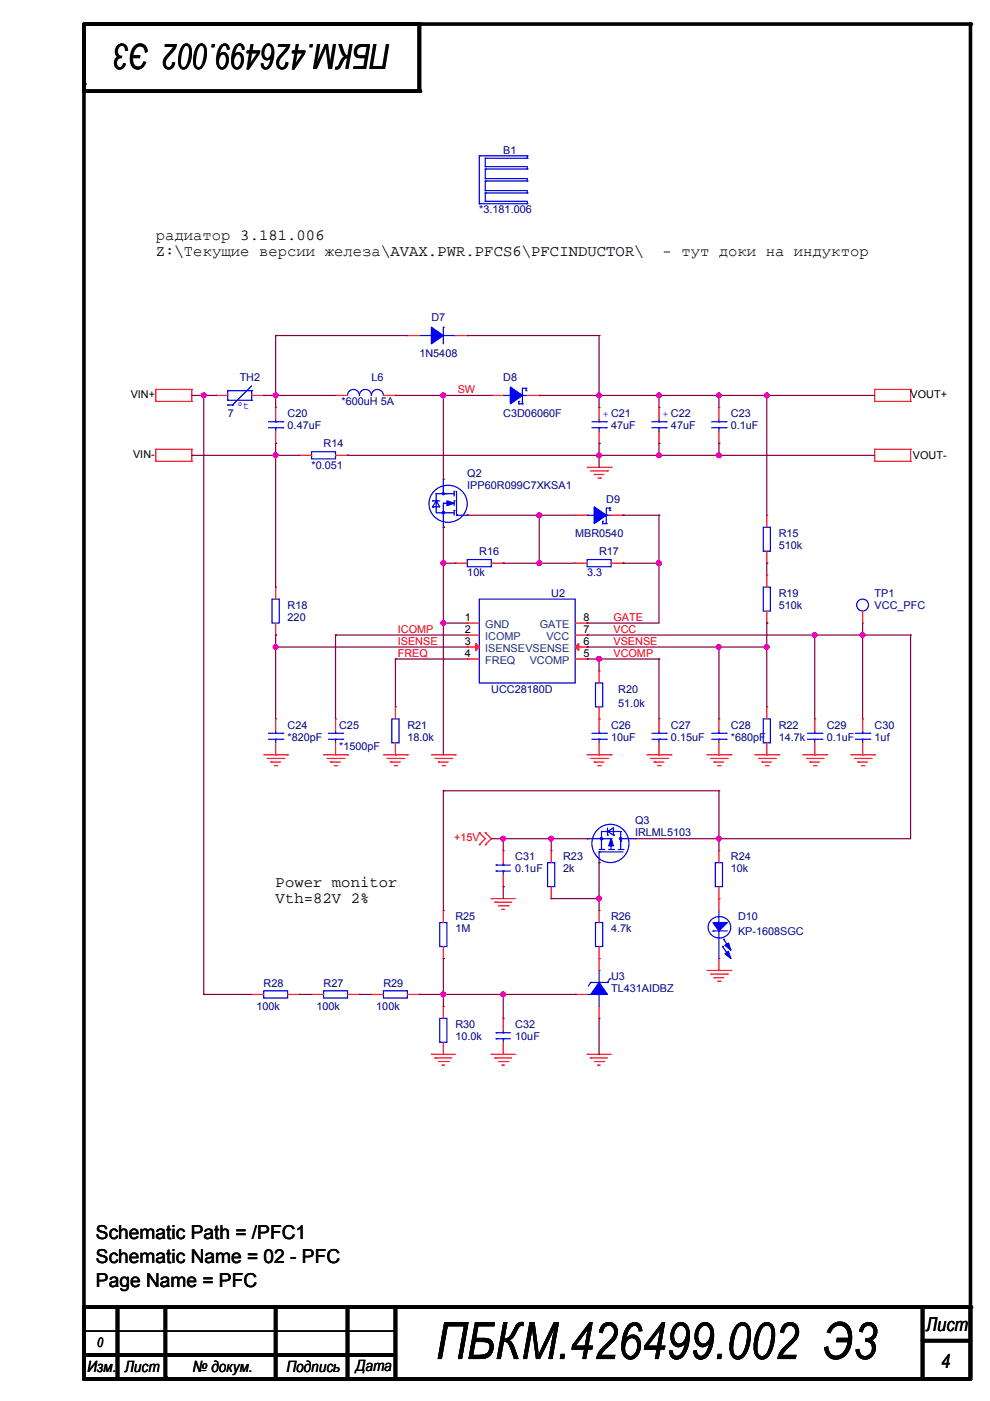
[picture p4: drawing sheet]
<svg xmlns="http://www.w3.org/2000/svg" width="210mm" height="297mm" viewBox="0 0 210 297" stroke-linecap="round" stroke-linejoin="round" font-family="sans-serif">
<path d="M17.8 5.1h188v287.3h-188v-287M88.9 5.1v14.2h-71.1M18.1 277.1h187.7M24.9 277.1v15.3M35.1 277.1v15M58.4 277.1v15.3M73.7 277.1v15.3M83.8 277.1v15.3M195.6 277.1v15.3M17.8 287.3h66M195.6 284.2h10.2" fill="none" stroke="#000" stroke-width=".76"/>
<g fill="#000">
<circle cx="17.8" cy="17.8" r=".38"/>
<circle cx="17.8" cy="19.3" r=".38"/>
<circle cx="88.9" cy="5.1" r=".38"/>
<circle cx="88.9" cy="19.3" r=".38"/>
<circle cx="205.8" cy="5.1" r=".38"/>
<circle cx="17.8" cy="277.1" r=".38"/>
<circle cx="18.1" cy="277.1" r=".38"/>
<circle cx="205.8" cy="277.1" r=".38"/>
<circle cx="17.8" cy="287.3" r=".38"/>
<circle cx="17.8" cy="292.4" r=".38"/>
<circle cx="24.9" cy="292.4" r=".38"/>
<circle cx="35.1" cy="292.1" r=".38"/>
<circle cx="58.4" cy="292.4" r=".38"/>
<circle cx="73.7" cy="292.4" r=".38"/>
<circle cx="83.8" cy="292.4" r=".38"/>
<circle cx="195.6" cy="284.2" r=".38"/>
<circle cx="195.6" cy="292.4" r=".38"/>
</g>
<g fill="none" stroke="#f00" stroke-width=".25">
<path d="M33 85.1h.1M33 82.6h.1M33 97.8h.1M33 95.3h.1M33 82.6h7.7M33 85.1h7.7M33 82.6v2.5M33 95.3v2.5M33 97.8h7.7M33 95.3h7.7M40.7 82.6h.1M40.7 85.1h.1"/>
<path d="M40.7 95.3h.1M40.7 97.8h.1M40.7 82.6v2.5M40.7 95.3v2.5M124.5 99.1h5.1M125.2 99.8h3.6M128.8 99.8h.1M129.6 99.1h.1M185.4 85.1h.1M185.4 82.6h.1M185.4 97.8h.1M185.4 95.3h.1"/>
<path d="M185.4 82.6h7.7M185.4 85.1h7.7M185.4 82.6v2.5M185.4 95.3v2.5M185.4 97.8h7.7M185.4 95.3h7.7M193.1 82.6h.1M193.1 85.1h.1M193.1 95.3h.1M193.1 97.8h.1M193.1 82.6v2.5M193.1 95.3v2.5"/>
<path d="M126 100.6h.1M126 100.6h2M126.8 101.4h.5M127.3 101.4h.1M55.9 160h5.1M56.7 160.8h3.5M57.4 161.6h.1M57.4 161.6h2.1M58.2 162.3h.5M58.7 162.3h.1M60.2 160.8h.1M61 160h.1"/>
<path d="M68.6 160h5.1M69.4 160.8h3.5M70.1 161.6h.1M70.1 161.6h2.1M70.9 162.3h.5M71.4 162.3h.1M72.9 160.8h.1M73.7 160h.1M81.3 160h5.1M82.1 160.8h3.5M82.8 161.6h.1M82.8 161.6h2.1"/>
<path d="M83.6 162.3h.5M84.1 162.3h.1M85.6 160.8h.1M86.4 160h.1M91.5 160h5M92.2 160.8h3.6M93 161.6h.1M93 161.6h2M93.7 162.3h.6M94.3 162.3h.1M95.8 160.8h.1M96.5 160h.1"/>
<path d="M101.6 176.6h.1M101.6 179.1h.1M101.6 176.6l1.3 1.2-1.3 1.3M102.9 179.1h.1M102.9 176.6h.1M102.9 176.6l1.3 1.2-1.3 1.3M124.5 160h5.1M125.2 160.8h3.6M126 161.6h.1M126 161.6h2M126.8 162.3h.5M127.3 162.3h.1"/>
<path d="M128.8 160.8h.1M129.6 160h.1M137.2 160h5.1M137.9 160.8h3.6M138.7 161.6h.1M138.7 161.6h2M139.5 162.3h.5M140 162.3h.1M141.5 160.8h.1M142.3 160h.1M149.9 160h5.1M150.6 160.8h3.6"/>
<path d="M151.4 161.6h.1M151.4 161.6h2M152.2 162.3h.5M152.7 162.3h.1M154.2 160.8h.1M155 160h.1M160 160h5.1M160.8 160.8h3.6M161.6 161.6h.1M161.6 161.6h2M162.3 162.3h.5M162.8 162.3h.1"/>
<path d="M164.4 160.8h.1M165.1 160h.1M170.2 160h5.1M171 160.8h3.5M171.7 161.6h.1M171.7 161.6h2.1M172.5 162.3h.5M173 162.3h.1M174.5 160.8h.1M175.3 160h.1M180.4 160h5M181.1 160.8h3.6"/>
<path d="M181.9 161.6h.1M181.9 161.6h2M182.6 162.3h.6M183.2 162.3h.1M184.7 160.8h.1M185.4 160h.1M104.2 190.5h.1M104.2 190.5h5M104.9 191.3h.1M104.9 191.3h3.6M105.7 192h2M106.4 192.8h.1"/>
<path d="M106.4 192.8h.6M107.7 192h.1M149.9 205.8h5.1M150.6 206.5h3.6M151.4 207.3h.1M151.4 207.3h2M152.2 208h.5M152.7 208h.1M154.2 206.5h.1M155 205.8h.1M91.5 223.5h.1M91.5 223.5h5"/>
<path d="M92.2 224.3h.1M92.2 224.3h3.6M93 225.1h2M93.7 225.8h.1M93.7 225.8h.6M95 225.1h.1M104.2 223.5h.1M104.2 223.5h5M104.9 224.3h.1M104.9 224.3h3.6M105.7 225.1h2M106.4 225.8h.1"/>
<path d="M106.4 225.8h.6M107.7 225.1h.1M124.5 223.5h.1M124.5 223.5h5.1M125.2 224.3h.1M125.2 224.3h3.6M126 225.1h2M126.8 225.8h.1M126.8 225.8h.5M128 225.1h.1"/>
</g>
<path d="M17.8 277.9h.1M17.8 277.4v.5M17.8 282.2h.1M17.8 282.2h66" fill="none" stroke="#000" stroke-width=".25"/>
<g fill="none" stroke="#00f" stroke-width=".25">
<path d="M124.5 177.8h.1M124.5 177.8h5.1M126.6 176a4 4 0 0 1 5.6 0 4 4 0 0 1 0 5.6 4 4 0 0 1-5.6 .1 4.2 4.2 0 0 1 0-5.7zM127.5 177.8h.1M127.5 177.8v2.3M127.8 177.8h.1M128.8 176.3h-1.3v1.5M129.6 178.3h.1M129.6 177.8h.1M129.6 177.8v2.3M130.1 176.3h1.5M131.6 178.3h.1"/>
<path d="M131.6 177.8h.1M131.6 176.3h.1M131.6 176.3v3.8M131.6 177.8h3M127 180.6h.1M127 180.6v2.3M127 180.6h5.1M131.1 180.1h1M132.1 180.1h.1"/>
</g>
<circle cx="131.6" cy="177.8" r=".24" fill="#00f"/>
<circle cx="131.6" cy="177.8" r=".24" fill="none" stroke="#00f" stroke-width=".25"/>
<circle cx="127.5" cy="177.8" r=".24" fill="#00f"/>
<g fill="none" stroke="#00f" stroke-width=".25">
<path d="M127 180.1h1M128 180.1h.1M129.1 180.1h1M130.1 180.1h.1"/>
<circle cx="127.5" cy="177.8" r=".24"/>
</g>
<path d="M129.6 177.8l.5 1.5h-1z" fill-rule="evenodd" fill="#00f"/>
<g fill="none" stroke="#00f" stroke-width=".25">
<path d="M138.2 90.7h3M138.2 89.4h3M139.7 89.4h.1M139.7 90.7h.1M139.7 88.9v.5M139.7 90.7v.8M141.2 90.7h.1M141.2 89.4h.1M83.1 152.4h1.5v5.1h-1.5zM181.4 156.7h3M181.4 155.5h3M182.9 155.5h.1"/>
<path d="M182.9 156.7h.1M182.9 155v.5M182.9 156.7v.8M184.4 156.7h.1M184.4 155.5h.1M128.8 176.3h.1M128.8 177.1h.1M128.8 176.3h1.3M128.8 176.3l1.3-.8v1.6M128.8 176.3l1.3 .8M128.8 175.5v1.6M129.6 177.8l.5 1.5h-1z"/>
<path d="M130.1 177.1h.1M125.2 208.3h3.6M127 210.8h.1M127 205.8h.1M127 205.8v2.5M127 210.8v2.6M128.8 208.3h.1"/>
</g>
<g fill="none" stroke="#f00" stroke-width=".25">
<path d="M139.7 86.4h.1M139.7 94h.1M139.7 86.4v2.5M139.7 91.5v2.5M83.8 149.9h.1M83.8 149.9v2.5M83.8 157.5v2.5M182.9 152.4h.1M182.9 152.4v2.6M182.9 157.5v2.5M83.8 160h.1M124.5 177.8h.1"/>
<path d="M134.6 177.8h.1M182.9 160h.1M127 182.9h.1"/>
</g>
<path d="M127 208.3l1.8 2.5h-3.6z" fill-rule="evenodd" fill="#00f"/>
<g fill="none" stroke="#00f" stroke-width=".25">
<path d="M101.6 33h.1M101.6 33h10.2M101.6 33v10.2M102.9 33.5h.1M102.9 35.3h.1M102.9 37.9h.1M102.9 38.4h.1M102.9 35.8h.1M102.9 35.3h8.9v.5M102.9 37.9h8.9v.5M102.9 33.5h8.9M102.9 33.5v1.8"/>
<path d="M102.9 35.8v2.1M102.9 38.4v2M102.9 38.4h8.9M102.9 35.8h8.9M111.8 33h.1M111.8 33.5h.1M111.8 35.8h.1M111.8 38.4h.1M111.8 33v.5M101.6 43.2h.1M101.6 43.2h10.2M102.9 42.7h.1"/>
<path d="M102.9 40.4h.1M102.9 40.9h.1M102.9 40.4h8.9v.5M102.9 42.7h8.9v.5M102.9 40.9v1.8M102.9 40.9h8.9M111.8 40.9h.1M111.8 43.2h.1M48.3 82.8h.1M48.3 84.9h.1M48.3 85.9h.1M48.3 82.8v2.1"/>
<path d="M48.3 82.8h5.1M48.3 84.9h5.1M48.3 85.9h1M49.3 85.9h.1M53.4 82.8h.1M53.4 84.9h.1M53.4 82.8v2.1M53.4 81.8l-4.1 4.1M125.5 90.7h3M125.5 89.4h3M127 89.4h.1M127 90.7h.1"/>
<path d="M127 88.9v.5M127 90.7v.8M128.5 90.7h.1M128.5 89.4h.1M92.1 104a4 4 0 0 1 6.4 .8 4 4 0 0 1-2.7 5.9 3.9 3.9 0 0 1-4.3-2 3.9 3.9 0 0 1 .6-4.7zM94 108.7h.1M94 111.8h.1M94 104.7h.1M94 106.7h.1M94 108.5h.1M94 108.7h2.3M94 106.7h2.3"/>
<path d="M94 101.6v3.1M94 106.7v5.1M94.5 106.7h.1M94.5 104.7h.1M94.5 104.7h1.8M96.8 109.2h.1M96.8 109.2h2.3M96.8 104.2v5M99.1 118.6h5.1v1.6h-5.1zM161.8 111.8h1.5v5.1h-1.5zM56.9 156.7h3.1M56.9 155.5h3.1"/>
<path d="M58.4 155.5h.1M58.4 156.7h.1M58.4 155v.5M58.4 156.7v.8M60 156.7h.1M60 155.5h.1M125.5 156.7h3M125.5 155.5h3M127 155.5h.1M127 156.7h.1M127 155v.5M127 156.7v.8"/>
<path d="M128.5 156.7h.1M128.5 155.5h.1M150.9 156.7h3M150.9 155.5h3M152.4 155.5h.1M152.4 156.7h.1M152.4 155v.5M152.4 156.7v.8M153.9 156.7h.1M153.9 155.5h.1M171.2 156.7h3.1M171.2 155.5h3.1"/>
<path d="M172.7 155.5h.1M172.7 156.7h.1M172.7 155v.5M172.7 156.7v.8M174.3 156.7h.1M174.3 155.5h.1M93.2 195.6h1.6v5.1h-1.6zM116.1 182.9h1.5v5.1h-1.5zM151.7 182.9h1.5v5.1h-1.5zM55.9 210.1h5.1v1.5h-5.1zM81.3 210.1h5.1v1.5h-5.1zM93.2 215.9h1.6v5.1h-1.6z"/>
<path d="M124.5 210.8h.7M125.2 208.3h.1M125.2 210.8h.1M125.2 208.3l-.5 .8M127 208.3l1.8 2.5h-3.6zM129.3 207.5h.1M129.3 207.5l-.5 .8"/>
</g>
<g fill="none" stroke="#f00" stroke-width=".25">
<path d="M45.7 83.8h.1M45.7 83.8h2.6M53.4 83.8h2.5M55.9 83.8h.1M127 86.4h.1M127 94h.1M127 86.4v2.5M127 91.5v2.5M96.5 119.4h.1M96.5 119.4h2.6M104.2 119.4h2.5M106.7 119.4h.1"/>
<path d="M162.6 119.4h.1M162.6 109.2h.1M162.6 109.2v2.6M162.6 116.9v2.5M58.4 152.4h.1M58.4 152.4v2.6M58.4 157.5v2.5M127 152.4h.1M127 152.4v2.6M127 157.5v2.5M152.4 152.4h.1M152.4 152.4v2.6"/>
<path d="M152.4 157.5v2.5M172.7 152.4h.1M172.7 152.4v2.6M172.7 157.5v2.5M58.4 160h.1M127 160h.1M152.4 160h.1M172.7 160h.1M94 193.1h.1M94 193.1v2.5M116.9 190.5h.1M116.9 180.4h.1"/>
<path d="M116.9 180.4v2.5M116.9 188v2.5M152.4 190.5h.1M152.4 180.4h.1M152.4 180.4v2.5M152.4 188v2.5M53.4 210.8h.1M53.4 210.8h2.5M61 210.8h2.5M63.5 210.8h.1M78.8 210.8h.1M78.8 210.8h2.5"/>
<path d="M86.4 210.8h2.5M88.9 210.8h.1M94 213.4h.1M94 203.2h.1M94 200.7v2.5M94 213.4v2.5M121.9 210.8h.1M121.9 210.8h2.6M127 215.9h.1M127 203.2h.1M127 203.2v2.6M127 213.4v2.5"/>
<path d="M94 223.5h.1M94 221v2.5"/>
</g>
<path d="M94.8 106.2l1.5 .5-1.5 .5z" fill-rule="evenodd" fill="#00f"/>
<g fill="none" stroke="#00f" stroke-width=".25">
<path d="M91.7 106.2h.1M91.7 107.5h.1M91.7 106.2h1.5M92.5 106.2h.1M92.5 104.7v4h1.5M92.5 104.7h.1M92.5 106.2l.7 1.3h-1.5M92.5 106.2l-.8 1.3M92.5 104.7h2M94.5 104.7h.1M94.8 106.2l1.5 .5-1.5 .5zM96.3 104.2h.1"/>
<path d="M96.3 104.2v1"/>
</g>
<circle cx="94" cy="104.7" r=".24" fill="#00f"/>
<circle cx="94" cy="104.7" r=".24" fill="none" stroke="#00f" stroke-width=".25"/>
<circle cx="94" cy="108.7" r=".24" fill="#00f"/>
<g fill="none" stroke="#00f" stroke-width=".25">
<path d="M56.9 90.7h3.1M56.9 89.4h3.1M58.4 89.4h.1M58.4 90.7h.1M58.4 88.9v.5M58.4 90.7v.8M60 90.7h.1M60 89.4h.1M106.7 83.8h.1M106.7 83.8h5.1M108.2 85.4h.1M110.8 83.8h.1"/>
<path d="M110.8 85.6h.1M110.8 83.8l-2.6-1.5v3.1M110.8 83.8l-2.6 1.6M110.8 82.3v3.3M96.3 108.2h.1M96.3 106.2h.1M96.3 106.2v1M96.3 108.2v1"/>
<circle cx="94" cy="108.7" r=".24"/>
</g>
<path d="M58.4 86.4h.1M58.4 94h.1M58.4 86.4v2.5M58.4 91.5v2.5M94 111.8h.1M94 101.6h.1M99.1 109.2h.1" fill="none" stroke="#f00" stroke-width=".25"/>
<path d="M108.2 82.1l2.6 1.7-2.6 1.8z" fill-rule="evenodd" fill="#00f"/>
<path d="M108.2 82.1l2.6 1.7-2.6 1.8zM110 85.6h.1M110 85.1h.1M110 85.6h.8M110 85.1v.5M110.8 82.3h.7M111.5 82.3h.1M111.5 82.8h.1M111.5 82.3v.5M57.7 127h1.5v5.1h-1.5zM101.6 127h20.3v17.8h-20.3z" fill="none" stroke="#00f" stroke-width=".25"/>
<path d="M104.2 83.8h.1M104.2 83.8h2.5M111.8 83.8h2.5M114.3 83.8h.1M58.4 124.5h.1M58.4 134.6h.1M58.4 124.5v2.5M58.4 132.1v2.5M99.1 132.1h.1M99.1 134.6h.1M99.1 132.1h2.5M99.1 134.6h2.5" fill="none" stroke="#f00" stroke-width=".25"/>
<path d="M100.9 136.4l.7 .8-.7 .7z" fill="#f00"/>
<path d="M99.1 137.2h.1M99.1 139.7h.1M99.1 137.2h2.5M99.1 139.7h2.5M100.9 136.4l.7 .8-.7 .7zM121.9 132.1h2.6M121.9 134.6h2.6M124.5 132.1h.1M124.5 134.6h.1" fill="none" stroke="#f00" stroke-width=".25"/>
<path d="M121.9 137.2l.8-.8v1.5z" fill="#f00"/>
<path d="M121.9 137.2l.8-.8v1.5zM121.9 137.2h2.6M121.9 139.7h2.6M124.5 137.2h.1M124.5 139.7h.1" fill="none" stroke="#f00" stroke-width=".25"/>
<path d="M151.2 195.6h3l-1.8 1.8z" fill="#00f"/>
<path d="M151.2 195.6h3l-1.8 1.8zM151.2 197.4h.1M151.2 197.4h3M152.4 195.6h.1M152.4 193.1v2.5M152.4 197.4v5.8M152.4 203.2h.1" fill="none" stroke="#00f" stroke-width=".25"/>
<path d="M153.7 200.4l.8-.5 .5 1.5z" fill="#00f"/>
<path d="M153.7 200.4l.8-.5 .5 1.5z" fill="none" stroke="#00f" stroke-width=".25"/>
<path d="M153.7 202.2l.8-.5 .5 1.5z" fill="#00f"/>
<g fill="none" stroke="#00f" stroke-width=".25">
<path d="M66.1 95.8h5v1.5h-5zM73.7 83.8a1.27 1.27 0 0 1 1.3-1.2 1.27 1.27 0 0 1 1.2 1.2 1.26 1.26 0 0 1 1.3-1.2 1.26 1.26 0 0 1 1.2 1.2M78.8 83.8a1.26 1.26 0 0 1 1.2-1.2 1.26 1.26 0 0 1 1.3 1.2M124.5 118.6h5.1v1.6h-5.1zM124.5 109.2h.1M124.5 109.2h5.1M126 110.8h.1M128.5 109.2h.1M128.5 111h.1M128.5 109.2l-2.5-1.5v3.1M128.5 109.2l-2.5 1.6M128.5 107.7v3.3"/>
<path d="M161.8 124.5h1.5v5.1h-1.5zM69.6 156.7h3.1M69.6 155.5h3.1M71.1 155.5h.1M71.1 156.7h.1M71.1 155v.5M71.1 156.7v.8M72.7 156.7h.1M72.7 155.5h.1M138.2 156.7h3M138.2 155.5h3M139.7 155.5h.1"/>
<path d="M139.7 156.7h.1M139.7 155v.5M139.7 156.7v.8M141.2 156.7h.1M141.2 155.5h.1M161.8 152.4h1.5v5.1h-1.5zM105.2 184.7h.1M105.2 183.4h.1M105.2 184.7h3M105.2 183.4h3M106.7 183.4h.1M106.7 184.7h.1"/>
<path d="M106.7 182.9v.5M106.7 184.7v.7M126.3 195.6h1.5v5.1h-1.5zM150.7 195.2a2.33 2.33 0 0 1 3.8 .1 2.33 2.33 0 0 1-1.4 3.5 2.3 2.3 0 0 1-2.5-.9 2.3 2.3 0 0 1 .1-2.7zM153.4 199.2h.1M153.4 199.2l1.6 2.2M68.6 210.1h5.1v1.5h-5.1zM153.2 200.7h.1M153.2 200.7l1.8 2.5M153.7 202.2l.8-.5 .5 1.5z"/>
<circle cx="182.9" cy="128.3" r="1.26"/>
</g>
<g fill="none" stroke="#f00" stroke-width=".25">
<path d="M63.5 96.5h.1M63.5 96.5h2.6M71.1 83.8h.1M71.1 83.8h2.6M71.1 96.5h2.6M73.7 96.5h.1M81.3 83.8h2.5M83.8 83.8h.1M121.9 119.4h.1M121.9 119.4h2.6M129.6 119.4h2.5M132.1 119.4h.1"/>
<path d="M162.6 132.1h.1M162.6 121.9h.1M162.6 121.9v2.6M162.6 129.6v2.5M182.9 132.1h.1M182.9 129.6v2.5M71.1 152.4h.1M71.1 152.4v2.6M71.1 157.5v2.5M139.7 152.4h.1M139.7 152.4v2.6M139.7 157.5v2.5"/>
<path d="M162.6 149.9h.1M162.6 149.9v2.5M162.6 157.5v2.5M71.1 160h.1M139.7 160h.1M162.6 160h.1M106.7 180.4h.1M106.7 188h.1M106.7 180.4v2.5M106.7 185.4v2.6M127 193.1h.1M127 193.1v2.5"/>
<path d="M152.4 190.5h.1M152.4 190.5v2.6M66.1 210.8h.1M66.1 210.8h2.5M73.7 210.8h2.5M76.2 210.8h.1M127 203.2h.1M127 200.7v2.5M152.4 205.8h.1M152.4 203.2v2.6"/>
</g>
<path d="M126 107.5l2.5 1.7-2.5 1.8z" fill-rule="evenodd" fill="#00f"/>
<g fill="none" stroke="#00f" stroke-width=".25">
<path d="M88.9 71.1h2.6M91.5 71.1h.1M94 69.4h.1M94 69.4v3.5M94 71.1h2.5M96.5 71.1h.1M150.9 90.7h3M150.9 89.4h3M152.4 89.4h.1M152.4 90.7h.1M152.4 88.9v.5M152.4 90.7v.8"/>
<path d="M153.9 90.7h.1M153.9 89.4h.1M126 107.5l2.5 1.7-2.5 1.8zM127.8 111h.1M127.8 110.5h.1M127.8 111h.7M127.8 110.5v.5M128.5 107.7h.8M129.3 107.7h.1M129.3 108.2h.1M129.3 107.7v.5M126.3 144.8h1.5v5.1h-1.5z"/>
<path d="M105.2 219h.1M105.2 219h3M106.7 219h.1M106.7 218.5v.5M105.2 220.2h.1M105.2 220.2h3M106.7 220.2h.1M106.7 220.2v.8"/>
</g>
<g fill="none" stroke="#f00" stroke-width=".25">
<path d="M152.4 86.4h.1M152.4 94h.1M152.4 86.4v2.5M152.4 91.5v2.5M121.9 109.2h.1M121.9 109.2h2.6M129.6 109.2h2.5M132.1 109.2h.1M127 152.4h.1M127 142.3h.1M127 142.3v2.5M127 149.9v2.5"/>
<path d="M106.7 215.9h.1M106.7 215.9v2.6M106.7 223.5h.1M106.7 221v2.5"/>
</g>
<path d="M91.5 69.4l2.5 1.7-2.5 1.8z" fill-rule="evenodd" fill="#00f"/>
<path d="M91.5 69.4l2.5 1.7-2.5 1.8z" fill="none" stroke="#00f" stroke-width=".25"/>
<path d="M86.4 71.1h.1M86.4 71.1h2.5M96.5 71.1h2.6M99.1 71.1h.1" fill="none" stroke="#f00" stroke-width=".25"/>
<path d="M71.1 134.6h.1M71.1 134.6h28M71.1 134.6v17.8M83.8 139.7h.1M83.8 139.7h15.3M83.8 139.7v10.2M94 132.1h.1M94 132.1h5.1M94 132.1v27.9" fill="none" stroke="#800040" stroke-width=".25"/>
<circle cx="94" cy="132.1" r=".5" fill="#f0f"/>
<circle cx="94" cy="132.1" r=".5" fill="none" stroke="#f0f" stroke-width=".25"/>
<path d="M124.5 139.7h.1M124.5 139.7h15.2M127 139.7h.1M127 139.7v2.6M139.7 139.7h.1M139.7 139.7v12.7" fill="none" stroke="#800040" stroke-width=".25"/>
<circle cx="127" cy="139.7" r=".5" fill="#f0f"/>
<circle cx="127" cy="139.7" r=".5" fill="none" stroke="#f0f" stroke-width=".25"/>
<path d="M152.4 137.2h.1M152.4 137.2v15.2" fill="none" stroke="#800040" stroke-width=".25"/>
<circle cx="152.4" cy="137.2" r=".5" fill="#f0f"/>
<circle cx="152.4" cy="137.2" r=".5" fill="none" stroke="#f0f" stroke-width=".25"/>
<path d="M124.5 137.2h.1M124.5 137.2h27.9M162.6 137.2h.1M162.6 137.2v12.7" fill="none" stroke="#800040" stroke-width=".25"/>
<circle cx="162.6" cy="137.2" r=".5" fill="#f0f"/>
<circle cx="162.6" cy="137.2" r=".5" fill="none" stroke="#f0f" stroke-width=".25"/>
<path d="M94 83.8h.1M94 83.8v17.8M124.5 134.6h.1M124.5 134.6h48.2" fill="none" stroke="#800040" stroke-width=".25"/>
<circle cx="94" cy="83.8" r=".5" fill="#f0f"/>
<circle cx="94" cy="83.8" r=".5" fill="none" stroke="#f0f" stroke-width=".25"/>
<path d="M58.4 71.1h.1M58.4 71.1h28M58.4 71.1v12.7M83.8 83.8h.1M83.8 83.8h20.4M94 83.8h.1" fill="none" stroke="#800040" stroke-width=".25"/>
<circle cx="58.4" cy="83.8" r=".5" fill="#f0f"/>
<circle cx="58.4" cy="83.8" r=".5" fill="none" stroke="#f0f" stroke-width=".25"/>
<path d="M99.1 71.1h.1M99.1 71.1h27.9M127 71.1h.1M127 71.1v12.7M55.9 83.8h.1M55.9 83.8h2.5" fill="none" stroke="#800040" stroke-width=".25"/>
<circle cx="127" cy="83.8" r=".5" fill="#f0f"/>
<circle cx="127" cy="83.8" r=".5" fill="none" stroke="#f0f" stroke-width=".25"/>
<path d="M114.3 83.8h.1M114.3 83.8h12.7M94 111.8h.1M94 111.8v7.6M99.1 109.2h.1M99.1 109.2h15.2M114.3 119.4h.1M114.3 119.4h7.6" fill="none" stroke="#800040" stroke-width=".25"/>
<circle cx="114.3" cy="109.2" r=".5" fill="#f0f"/>
<circle cx="114.3" cy="109.2" r=".5" fill="none" stroke="#f0f" stroke-width=".25"/>
<path d="M114.3 109.2h.1M114.3 109.2v10.2" fill="none" stroke="#800040" stroke-width=".25"/>
<circle cx="114.3" cy="119.4" r=".5" fill="#f0f"/>
<circle cx="114.3" cy="119.4" r=".5" fill="none" stroke="#f0f" stroke-width=".25"/>
<path d="M114.3 109.2h.1M114.3 109.2h7.6M132.1 109.2h.1M132.1 109.2h7.6M139.7 109.2h.1M139.7 109.2v10.2" fill="none" stroke="#800040" stroke-width=".25"/>
<circle cx="139.7" cy="119.4" r=".5" fill="#f0f"/>
<circle cx="139.7" cy="119.4" r=".5" fill="none" stroke="#f0f" stroke-width=".25"/>
<path d="M94 119.4h.1M94 119.4h2.5M94 119.4v12.7M106.7 119.4h.1M106.7 119.4h7.6M132.1 119.4h.1M132.1 119.4h7.6M139.7 119.4h.1M139.7 119.4v12.7h-15.2M124.5 132.1h.1" fill="none" stroke="#800040" stroke-width=".25"/>
<circle cx="94" cy="119.4" r=".5" fill="#f0f"/>
<circle cx="94" cy="119.4" r=".5" fill="none" stroke="#f0f" stroke-width=".25"/>
<path d="M127 83.8h.1M127 83.8v2.6M127 83.8h12.7" fill="none" stroke="#800040" stroke-width=".25"/>
<circle cx="139.7" cy="83.8" r=".5" fill="#f0f"/>
<circle cx="139.7" cy="83.8" r=".5" fill="none" stroke="#f0f" stroke-width=".25"/>
<path d="M139.7 83.8h.1M139.7 83.8v2.6M139.7 83.8h22.9M152.4 83.8h.1" fill="none" stroke="#800040" stroke-width=".25"/>
<circle cx="162.6" cy="83.8" r=".5" fill="#f0f"/>
<circle cx="162.6" cy="83.8" r=".5" fill="none" stroke="#f0f" stroke-width=".25"/>
<circle cx="152.4" cy="83.8" r=".5" fill="#f0f"/>
<circle cx="152.4" cy="83.8" r=".5" fill="none" stroke="#f0f" stroke-width=".25"/>
<path d="M40.7 96.5h.1M40.7 96.5h17.7M58.4 96.5h.1M58.4 96.5v28M152.4 83.8h.1M152.4 83.8v2.6M58.4 134.6h.1M58.4 134.6v2.6" fill="none" stroke="#800040" stroke-width=".25"/>
<circle cx="58.4" cy="96.5" r=".5" fill="#f0f"/>
<circle cx="58.4" cy="96.5" r=".5" fill="none" stroke="#f0f" stroke-width=".25"/>
<path d="M58.4 137.2h.1M58.4 137.2h40.7M106.7 177.8h.1M106.7 177.8h17.8M116.9 177.8h.1M134.6 177.8h17.8M152.4 177.8h.1M116.9 190.5h.1M127 182.9h.1M127 182.9v7.6h-10.1" fill="none" stroke="#800040" stroke-width=".25"/>
<circle cx="127" cy="190.5" r=".5" fill="#f0f"/>
<circle cx="127" cy="190.5" r=".5" fill="none" stroke="#f0f" stroke-width=".25"/>
<g fill="none" stroke="#800040" stroke-width=".25">
<path d="M127 96.5h.1M127 96.5h12.7M193.1 134.6h.1M193.1 134.6v43.2M106.7 177.8h.1M106.7 177.8v2.6M127 190.5h.1M127 190.5v2.6M63.5 210.8h.1M63.5 210.8h2.6M76.2 210.8h.1M76.2 210.8h2.6"/>
<path d="M88.9 210.8h.1M94 203.2h.1M94 203.2v7.6h-5.1M106.7 210.8h.1M106.7 210.8h15.2M106.7 210.8v5.1M121.9 210.8h.1"/>
</g>
<circle cx="139.7" cy="96.5" r=".5" fill="#f0f"/>
<circle cx="139.7" cy="96.5" r=".5" fill="none" stroke="#f0f" stroke-width=".25"/>
<path d="M104.2 177.8h.1M104.2 177.8h2.5" fill="none" stroke="#800040" stroke-width=".25"/>
<circle cx="106.7" cy="177.8" r=".5" fill="#f0f"/>
<circle cx="106.7" cy="177.8" r=".5" fill="none" stroke="#f0f" stroke-width=".25"/>
<path d="M116.9 177.8h.1M116.9 177.8v2.6M43.2 210.8h.1M43.2 210.8h10.2M94 210.8h.1M94 210.8v2.6" fill="none" stroke="#800040" stroke-width=".25"/>
<circle cx="116.8" cy="177.8" r=".5" fill="#f0f"/>
<circle cx="116.8" cy="177.8" r=".5" fill="none" stroke="#f0f" stroke-width=".25"/>
<g fill="none" stroke="#800040" stroke-width=".25">
<path d="M40.7 83.8h2.5M43.2 83.8h.1M58.4 83.8h.1M58.4 94h.1M58.4 96.5h.1M58.4 83.8h12.7M58.4 83.8v2.6M58.4 94v2.5M58.4 96.5h5.1M73.7 96.5h.1M127 94h.1M127 94v2.5h-53.3"/>
<path d="M139.7 94h.1M139.7 94v2.5M152.4 94h.1M152.4 94v2.5M162.6 83.8h.1M162.6 83.8h22.8M162.6 83.8v25.4M152.4 137.2h.1M162.6 132.1h.1M162.6 132.1v5.1h-10.2M106.7 188h.1M106.7 188v2.5"/>
</g>
<circle cx="127" cy="96.5" r=".5" fill="#f0f"/>
<circle cx="127" cy="96.5" r=".5" fill="none" stroke="#f0f" stroke-width=".25"/>
<path d="M58.4 137.2h.1M58.4 137.2v15.2" fill="none" stroke="#800040" stroke-width=".25"/>
<circle cx="58.4" cy="137.2" r=".5" fill="#f0f"/>
<circle cx="58.4" cy="137.2" r=".5" fill="none" stroke="#f0f" stroke-width=".25"/>
<path d="M172.7 134.6h.1M172.7 134.6v17.8" fill="none" stroke="#800040" stroke-width=".25"/>
<circle cx="172.7" cy="134.6" r=".5" fill="#f0f"/>
<circle cx="172.7" cy="134.6" r=".5" fill="none" stroke="#f0f" stroke-width=".25"/>
<path d="M182.9 134.6h.1M182.9 134.6v17.8" fill="none" stroke="#800040" stroke-width=".25"/>
<circle cx="182.9" cy="134.6" r=".5" fill="#f0f"/>
<circle cx="182.9" cy="134.6" r=".5" fill="none" stroke="#f0f" stroke-width=".25"/>
<path d="M127 96.5h.1M127 96.5v2.6M139.7 96.5h.1M139.7 96.5h45.7M152.4 96.5h.1M172.7 134.6h.1M172.7 134.6h20.4M182.9 134.6h.1" fill="none" stroke="#800040" stroke-width=".25"/>
<circle cx="152.4" cy="96.5" r=".5" fill="#f0f"/>
<circle cx="152.4" cy="96.5" r=".5" fill="none" stroke="#f0f" stroke-width=".25"/>
<path d="M152.4 177.8h.1M152.4 177.8v2.6M152.4 177.8h40.7" fill="none" stroke="#800040" stroke-width=".25"/>
<circle cx="152.4" cy="177.8" r=".5" fill="#f0f"/>
<circle cx="152.4" cy="177.8" r=".5" fill="none" stroke="#f0f" stroke-width=".25"/>
<path d="M43.2 83.8h.1M43.2 83.8v127" fill="none" stroke="#800040" stroke-width=".25"/>
<circle cx="43.2" cy="83.8" r=".5" fill="#f0f"/>
<circle cx="43.2" cy="83.8" r=".5" fill="none" stroke="#f0f" stroke-width=".25"/>
<path d="M162.6 119.4h.1M162.6 119.4v2.5M94 210.8h.1M94 210.8h12.7" fill="none" stroke="#800040" stroke-width=".25"/>
<circle cx="106.7" cy="210.8" r=".5" fill="#f0f"/>
<circle cx="106.7" cy="210.8" r=".5" fill="none" stroke="#f0f" stroke-width=".25"/>
<circle cx="94" cy="210.8" r=".5" fill="#f0f"/>
<circle cx="94" cy="210.8" r=".5" fill="none" stroke="#f0f" stroke-width=".25"/>
<path d="M43.2 83.8h2.5M45.7 83.8h.1M182.9 134.6h.1M182.9 132.1v2.5M94 167.7h.1M94 167.7h58.4M94 167.7v25.4M152.4 167.7h.1M152.4 167.7v10.1M127 215.9v7.6M127 223.5h.1" fill="none" stroke="#800040" stroke-width=".25"/>
<circle cx="94" cy="132.1" r=".5" fill="#f0f"/>
<circle cx="94" cy="132.1" r=".5" fill="none" stroke="#f0f" stroke-width=".25"/>
<circle cx="127" cy="139.7" r=".5" fill="#f0f"/>
<circle cx="127" cy="139.7" r=".5" fill="none" stroke="#f0f" stroke-width=".25"/>
<circle cx="152.4" cy="137.2" r=".5" fill="#f0f"/>
<circle cx="152.4" cy="137.2" r=".5" fill="none" stroke="#f0f" stroke-width=".25"/>
<circle cx="162.6" cy="137.2" r=".5" fill="#f0f"/>
<circle cx="162.6" cy="137.2" r=".5" fill="none" stroke="#f0f" stroke-width=".25"/>
<circle cx="94" cy="83.8" r=".5" fill="#f0f"/>
<circle cx="94" cy="83.8" r=".5" fill="none" stroke="#f0f" stroke-width=".25"/>
<circle cx="58.4" cy="83.8" r=".5" fill="#f0f"/>
<circle cx="58.4" cy="83.8" r=".5" fill="none" stroke="#f0f" stroke-width=".25"/>
<circle cx="127" cy="83.8" r=".5" fill="#f0f"/>
<circle cx="127" cy="83.8" r=".5" fill="none" stroke="#f0f" stroke-width=".25"/>
<circle cx="114.3" cy="109.2" r=".5" fill="#f0f"/>
<circle cx="114.3" cy="109.2" r=".5" fill="none" stroke="#f0f" stroke-width=".25"/>
<circle cx="114.3" cy="119.4" r=".5" fill="#f0f"/>
<circle cx="114.3" cy="119.4" r=".5" fill="none" stroke="#f0f" stroke-width=".25"/>
<circle cx="139.7" cy="119.4" r=".5" fill="#f0f"/>
<circle cx="139.7" cy="119.4" r=".5" fill="none" stroke="#f0f" stroke-width=".25"/>
<circle cx="94" cy="119.4" r=".5" fill="#f0f"/>
<circle cx="94" cy="119.4" r=".5" fill="none" stroke="#f0f" stroke-width=".25"/>
<circle cx="139.7" cy="83.8" r=".5" fill="#f0f"/>
<circle cx="139.7" cy="83.8" r=".5" fill="none" stroke="#f0f" stroke-width=".25"/>
<circle cx="162.6" cy="83.8" r=".5" fill="#f0f"/>
<circle cx="162.6" cy="83.8" r=".5" fill="none" stroke="#f0f" stroke-width=".25"/>
<circle cx="152.4" cy="83.8" r=".5" fill="#f0f"/>
<circle cx="152.4" cy="83.8" r=".5" fill="none" stroke="#f0f" stroke-width=".25"/>
<circle cx="58.4" cy="96.5" r=".5" fill="#f0f"/>
<circle cx="58.4" cy="96.5" r=".5" fill="none" stroke="#f0f" stroke-width=".25"/>
<circle cx="127" cy="190.5" r=".5" fill="#f0f"/>
<circle cx="127" cy="190.5" r=".5" fill="none" stroke="#f0f" stroke-width=".25"/>
<circle cx="139.7" cy="96.5" r=".5" fill="#f0f"/>
<circle cx="139.7" cy="96.5" r=".5" fill="none" stroke="#f0f" stroke-width=".25"/>
<circle cx="106.7" cy="177.8" r=".5" fill="#f0f"/>
<circle cx="106.7" cy="177.8" r=".5" fill="none" stroke="#f0f" stroke-width=".25"/>
<circle cx="116.8" cy="177.8" r=".5" fill="#f0f"/>
<circle cx="116.8" cy="177.8" r=".5" fill="none" stroke="#f0f" stroke-width=".25"/>
<circle cx="127" cy="96.5" r=".5" fill="#f0f"/>
<circle cx="127" cy="96.5" r=".5" fill="none" stroke="#f0f" stroke-width=".25"/>
<circle cx="58.4" cy="137.2" r=".5" fill="#f0f"/>
<circle cx="58.4" cy="137.2" r=".5" fill="none" stroke="#f0f" stroke-width=".25"/>
<circle cx="172.7" cy="134.6" r=".5" fill="#f0f"/>
<circle cx="172.7" cy="134.6" r=".5" fill="none" stroke="#f0f" stroke-width=".25"/>
<circle cx="182.9" cy="134.6" r=".5" fill="#f0f"/>
<circle cx="182.9" cy="134.6" r=".5" fill="none" stroke="#f0f" stroke-width=".25"/>
<circle cx="152.4" cy="96.5" r=".5" fill="#f0f"/>
<circle cx="152.4" cy="96.5" r=".5" fill="none" stroke="#f0f" stroke-width=".25"/>
<circle cx="152.4" cy="177.8" r=".5" fill="#f0f"/>
<circle cx="152.4" cy="177.8" r=".5" fill="none" stroke="#f0f" stroke-width=".25"/>
<circle cx="43.2" cy="83.8" r=".5" fill="#f0f"/>
<circle cx="43.2" cy="83.8" r=".5" fill="none" stroke="#f0f" stroke-width=".25"/>
<circle cx="106.7" cy="210.8" r=".5" fill="#f0f"/>
<circle cx="106.7" cy="210.8" r=".5" fill="none" stroke="#f0f" stroke-width=".25"/>
<circle cx="94" cy="210.8" r=".5" fill="#f0f"/>
<circle cx="94" cy="210.8" r=".5" fill="none" stroke="#f0f" stroke-width=".25"/>
<text font-size="10.9" x="92.4" y="288.1">ПБКМ.426499.002 Э3</text>
<text font-size="7.4" x="82.7" y="9.3" transform="rotate(-180 82.7 9.3)">ПБКМ.426499.002 Э3</text>
<g font-size="4.1">
<text x="20.3" y="262.7">Schematic Path = /PFC1</text>
<text x="20.3" y="267.8">Schematic Name = 02 - PFC</text>
<text x="20.3" y="272.9">Page Name = PFC</text>
<text x="196.4" y="282.2">Лист</text>
<text x="199.6" y="290">4</text>
</g>
<g font-size="3.3">
<text x="33" y="50.9">радиатор 3.181.006</text>
<text x="33" y="54.2">Z:\Текущие версии железа\AVAX.PWR.PFCS6\PFCINDUCTOR\</text>
<text x="140.5" y="54.2">- тут доки на индуктор</text>
<text x="58.4" y="188.1">Power monitor</text>
<text x="58.4" y="191.4">Vth=82V 2%</text>
<text x="18.6" y="290.9">Изм. Лист</text>
<text x="40.9" y="290.9">№ докум.</text>
<text x="60.7" y="290.9">Подпись</text>
<text x="75.5" y="290.6">Дата</text>
</g>
<text font-size="2.8" x="20.6" y="285.6">0</text>
<g font-size="2.3" fill="#000080">
<text x="106.7" y="32.6">B1</text>
<text x="101.6" y="45.3">*3.181.006</text>
<text x="91.5" y="68.1">D7</text>
<text x="88.9" y="75.7">1N5408</text>
<text x="50.8" y="80.8">TH2</text>
<text x="78.8" y="80.8">L6</text>
<text x="106.7" y="80.8">D8</text>
<text x="48.3" y="88.4">7</text>
<text x="61" y="88.4">C20</text>
<text x="72.4" y="85.9">*600uH 5A</text>
<text x="106.7" y="88.4">C3D06060F</text>
<text x="155" y="88.4">C23</text>
<text x="61" y="91">0.47uF</text>
<text x="68.6" y="94.8">R14</text>
<text x="129.6" y="91">47uF</text>
<text x="142.3" y="91">47uF</text>
<text x="155" y="91">0.1uF</text>
<text x="66.1" y="99.4">*0.051</text>
<text x="99.1" y="101.1">Q2</text>
<text x="99.1" y="103.7">IPP60R099C7XKSA1</text>
<text x="128.5" y="106.7">D9</text>
<text x="121.9" y="113.8">MBR0540</text>
<text x="165.1" y="113.8">R15</text>
<text x="101.6" y="117.6">R16</text>
<text x="127" y="117.6">R17</text>
<text x="165.1" y="116.4">510k</text>
<text x="99.1" y="122.2">10k</text>
<text x="124.5" y="122.2">3.3</text>
<text x="61" y="129.1">R18</text>
<text x="61" y="131.6">220</text>
<text x="116.9" y="126.5">U2</text>
<text x="165.1" y="126.5">R19</text>
<text x="165.1" y="129.1">510k</text>
<text x="185.4" y="126.5">TP1</text>
<text x="185.4" y="129.1">VCC_PFC</text>
<text x="104.2" y="146.9">UCC28180D</text>
<text x="131.1" y="146.9">R20</text>
<text x="131.1" y="149.9">51.0k</text>
<text x="61" y="154.5">C24</text>
<text x="71.9" y="154.5">C25</text>
<text x="86.4" y="154.5">R21</text>
<text x="129.6" y="154.5">C26</text>
<text x="142.3" y="154.5">C27</text>
<text x="155" y="154.5">C28</text>
<text x="165.1" y="154.5">R22</text>
<text x="175.3" y="154.5">C29</text>
<text x="185.4" y="154.5">C30</text>
<text x="61" y="157">*820pF</text>
<text x="71.9" y="159">*1500pF</text>
<text x="86.4" y="157">18.0k</text>
<text x="129.6" y="157">10uF</text>
<text x="142.3" y="157">0.15uF</text>
<text x="155" y="157">*680pF</text>
<text x="165.1" y="157">14.7k</text>
<text x="175.3" y="157">0.1uF</text>
<text x="185.4" y="157">1uf</text>
<text x="134.6" y="174.8">Q3</text>
<text x="134.6" y="177.3">IRLML5103</text>
<text x="109.2" y="182.4">C31</text>
<text x="109.2" y="185">0.1uF</text>
<text x="119.4" y="182.4">R23</text>
<text x="119.4" y="185">2k</text>
<text x="155" y="182.4">R24</text>
<text x="155" y="185">10k</text>
<text x="96.5" y="195.1">R25</text>
<text x="96.5" y="197.7">1M</text>
<text x="129.6" y="195.1">R26</text>
<text x="129.6" y="197.7">4.7k</text>
<text x="156.5" y="195.1">D10</text>
<text x="156.5" y="198.2">KP-1608SGC</text>
<text x="55.9" y="209.3">R28</text>
<text x="68.6" y="209.3">R27</text>
<text x="81.3" y="209.3">R29</text>
<text x="129.6" y="207.8">U3</text>
<text x="54.4" y="214.2">100k</text>
<text x="67.1" y="214.2">100k</text>
<text x="79.8" y="214.2">100k</text>
<text x="129.6" y="210.4">TL431AIDBZ</text>
<text x="96.5" y="218">R30</text>
<text x="96.5" y="220.5">10.0k</text>
<text x="109.2" y="218">C32</text>
<text x="109.2" y="220.5">10uF</text>
</g>
<g font-size="2.3" fill="#f00">
<text x="97" y="83.3">SW</text>
<text x="130.1" y="131.6">GATE</text>
<text x="84.3" y="134.1">ICOMP</text>
<text x="84.3" y="136.7">ISENSE</text>
<text x="130.1" y="136.7">VSENSE</text>
<text x="130.1" y="134.1">VCC</text>
<text x="84.3" y="139.2">FREQ</text>
<text x="130.1" y="139.2">VCOMP</text>
<text x="96.3" y="178.4">+15V</text>
</g>
<g font-size="2.3">
<text x="27.7" y="84.4">VIN+</text>
<text x="193.1" y="84.4">VOUT+</text>
<text x="28.2" y="97.1">VIN-</text>
<text x="193.6" y="97.3">VOUT-</text>
<text x="98.6" y="131.6">1</text>
<text x="123.7" y="131.6">8</text>
<text x="98.6" y="134.1">2</text>
<text x="98.6" y="136.7">3</text>
<text x="123.7" y="134.1">7</text>
<text x="123.7" y="136.7">6</text>
<text x="98.6" y="139.2">4</text>
<text x="123.7" y="139.2">5</text>
</g>
<g font-size="2.3" fill="#00f">
<text x="50.3" y="86.7">°t</text>
<text x="127.8" y="88.5">+ C21</text>
<text x="140.5" y="88.5">+ C22</text>
</g>
<g font-size="2.3" fill="#004080">
<text x="102.9" y="133.1">GND</text>
<text x="102.9" y="135.7">ICOMP</text>
<text x="114.4" y="133.1">GATE</text>
<text x="115.8" y="135.7">VCC</text>
<text x="102.9" y="138.2">ISENSEVSENSE</text>
<text x="102.9" y="140.8">FREQ</text>
<text x="112.3" y="140.8">VCOMP</text>
</g>
</svg>
